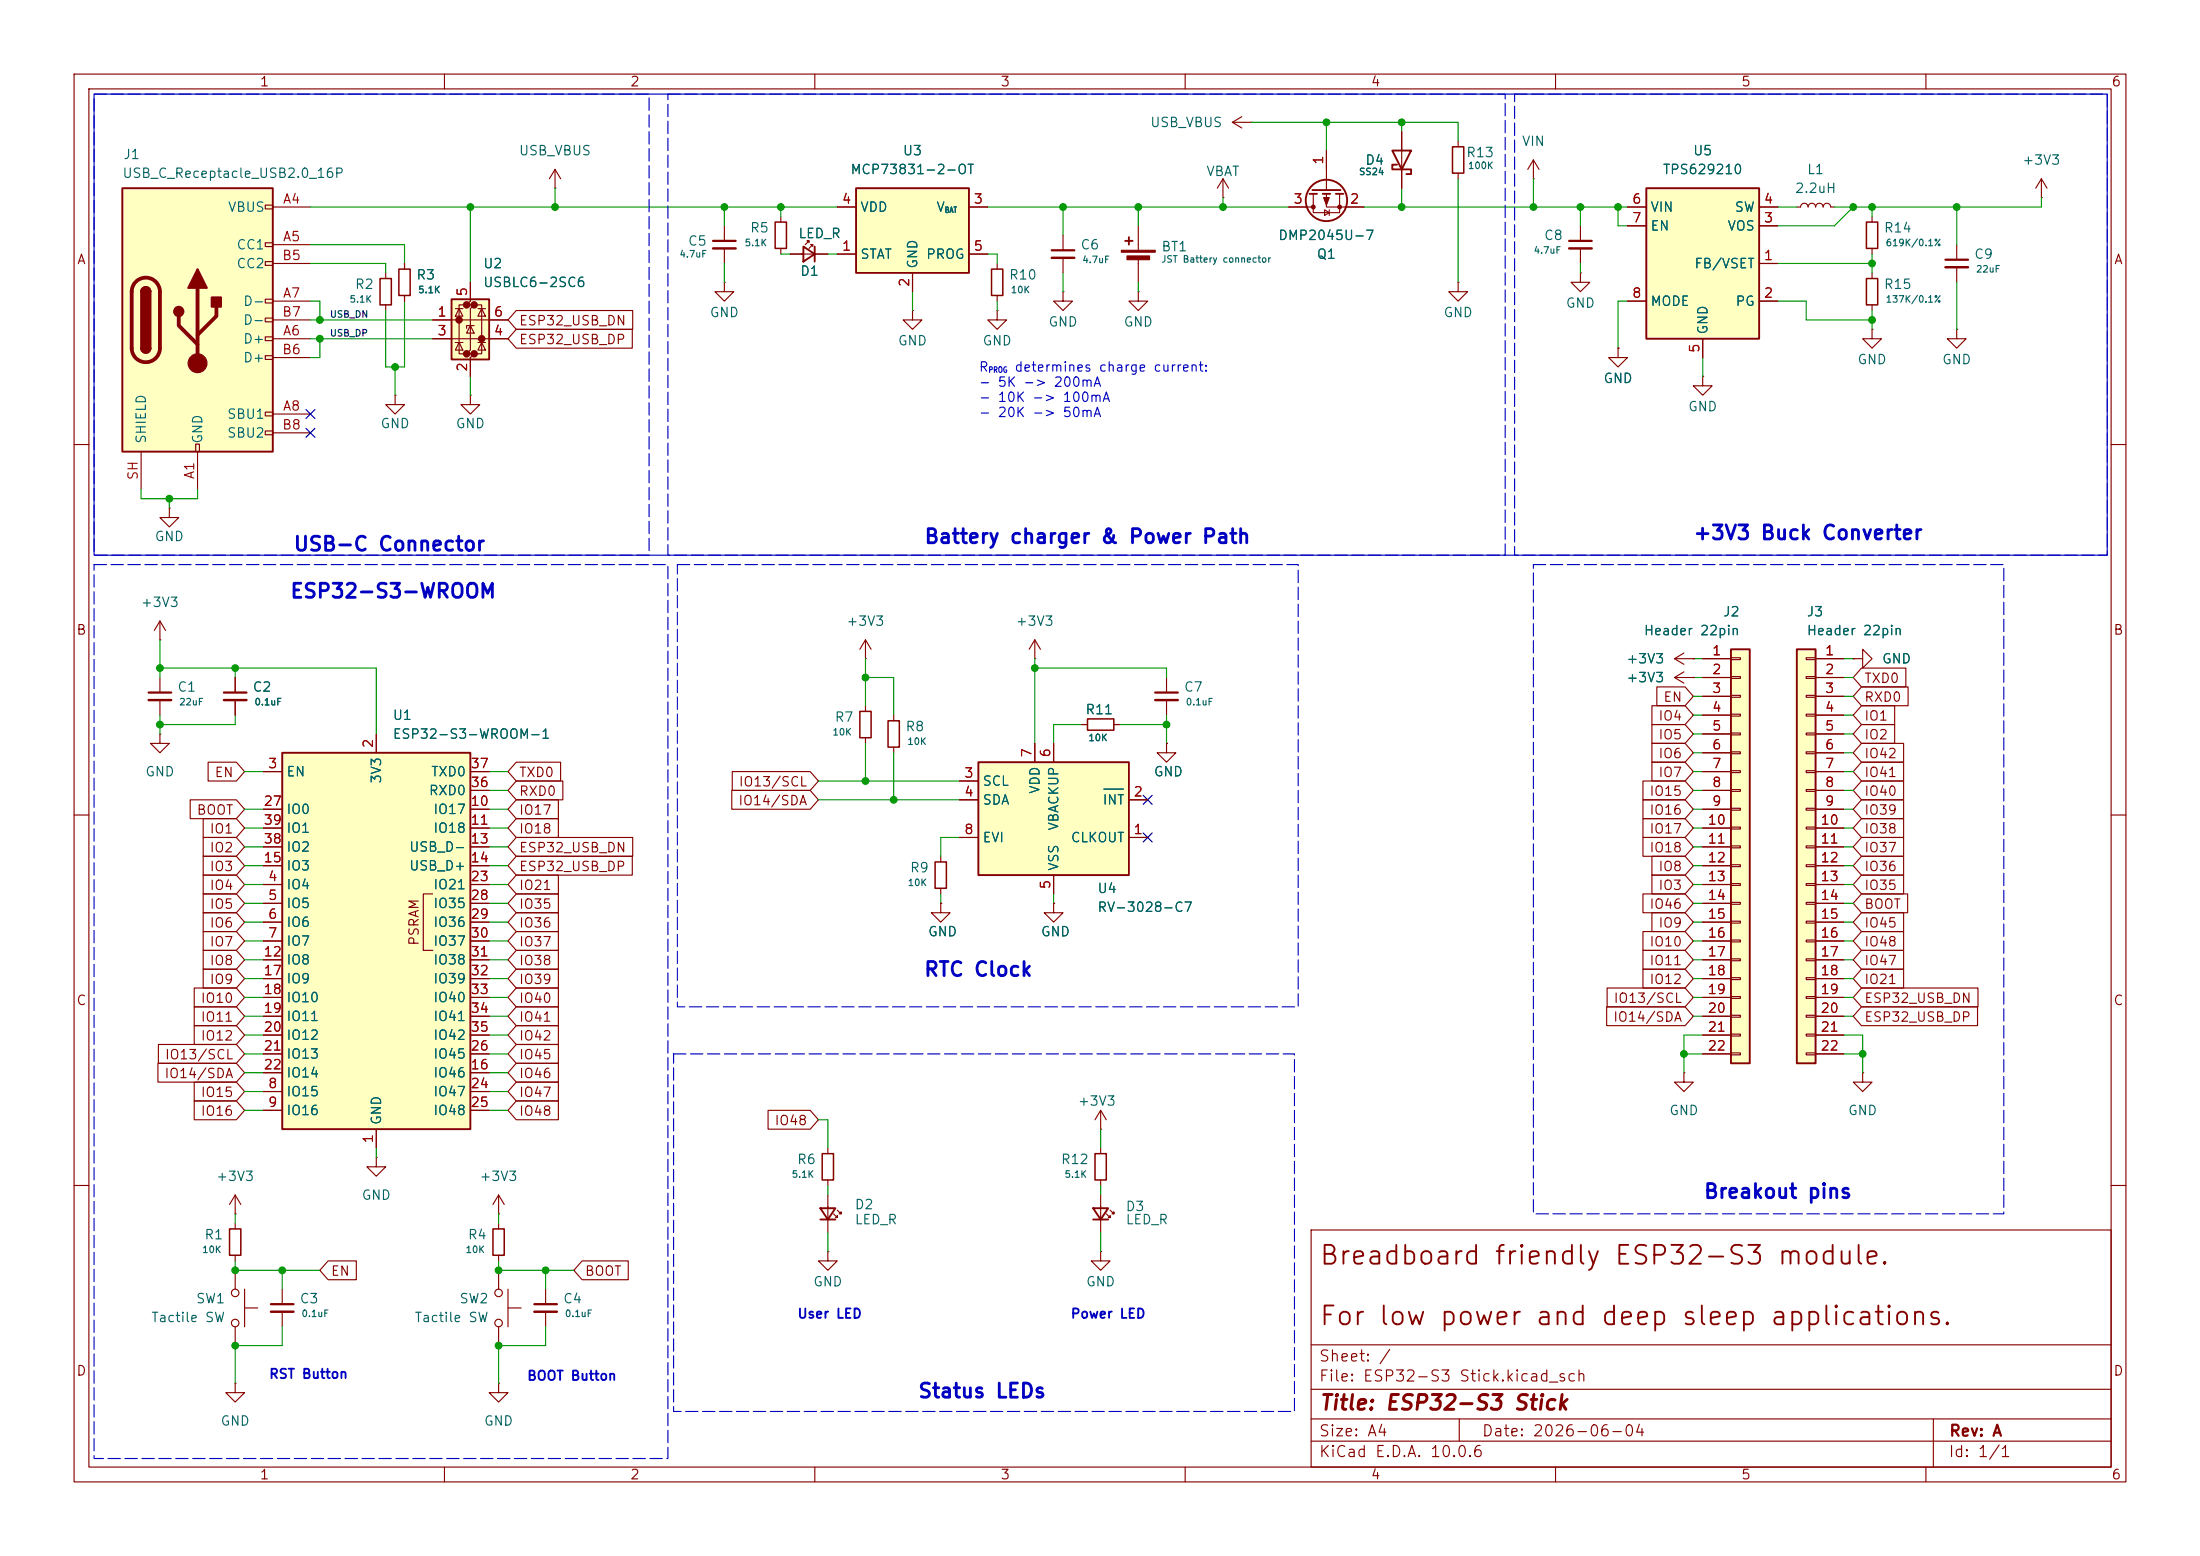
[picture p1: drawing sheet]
<svg xmlns="http://www.w3.org/2000/svg" width="297mm" height="210mm" viewBox="0 0 297 210" stroke-linecap="round" stroke-linejoin="round" font-family="sans-serif">
<g fill="none" stroke="#840000" stroke-width=".15">
<path d="M10 10h277v190h-277zM12 12h273v186h-273zM60 10v2M110 10v2M160 10v2M210 10v2M260 10v2M264.2 44.5v1.2h1.2l-1.2 1.3-1.3-1.3h1.3M264.2 44.5h.1M10 60h2M285 60h2M10 110h2"/>
<path d="M285 110h2M10 160h2M31.7 171.5v2.5M31.7 179.1v2.5M33 176.5h1.8M33 174v5.1M177 166h108v32h-108zM285 160h2M60 198v2M110 198v2M160 198v2M177 194.5h108"/>
<path d="M177 191.5h108M177 187.5h108M177 181.5h108M197 191.5v3M210 198v2M260 198v2M261 191.5v6.5"/>
<circle cx="31.8" cy="174.5" r=".51"/>
<circle cx="31.8" cy="178.6" r=".51"/>
</g>
<path d="M38.1 101.6h25.4v50.8h-25.4z" fill="#ffffc2"/>
<g fill="none" stroke="#840000" stroke-width=".25">
<path d="M176.8 26.2h1M177.2 25.7h3.8M178.6 26.2h1M180.3 26.2h1.1M188 20.3h2.5l-1.3 2.6zM188.6 22.2h-.6v.7h2.5v.6h-.6M38.1 101.6h25.4v50.8h-25.4zM110.7 163.1h2.1l-1 1.5zM110.7 164.6h2.1"/>
<circle cx="179.1" cy="27.1" r="2.79"/>
</g>
<g fill="none" stroke="#840000" stroke-width=".15">
<path d="M189.2 17.8v7.6M196.8 19.1v.7M174 27.9h3.3M177.3 26.2v2.5h3.5v-2.5M178.8 28.3l.7 .4-.7 .4zM179.1 26.2v1.7h5M179.1 20.3v5.4M179.5 28.3v.8M196.8 38.1v1.3h1.3l-1.3 1.2-1.2-1.2h1.2M196.8 38.1h.1M196.8 23.4v.7M252.7 29.2v.8"/>
<path d="M252.7 33.5v.8M252.7 36.8v.8M264.2 33v2.1M264.2 36.1v2M252.7 44.5v1.2h1.3l-1.3 1.3-1.2-1.3h1.2M252.7 44.5h.1M252.7 41.1v.8M21.6 99.1v1.2h1.3l-1.3 1.3-1.3-1.3h1.3M21.6 99.1h.1M50.8 99.1v2.5M116.8 88.9h.1M116.8 86.4v2.5"/>
<path d="M116.8 95.3v.7M116.8 99.6v.7M116.8 86.4l-.7 1.2M116.8 86.4l.8 1.2M120.6 96.5v.8M146 97.8h.8M150.4 97.8h.7M35.6 104.1h2.5M35.6 119.4h2.5M35.6 109.2h2.5M35.6 111.8h2.5M35.6 114.3h2.5"/>
<path d="M35.6 116.8h2.5M63.5 104.1h2.5M63.5 119.4h2.5M63.5 109.2h2.5M63.5 111.8h2.5M63.5 114.3h2.5M63.5 116.8h2.5M63.5 106.7h2.5M120.6 100.8v.8M127 115.6v.7M127 119.9v.8M157.5 100.3v1.3h1.2l-1.2 1.3-1.3-1.3h1.3"/>
<path d="M157.5 100.3h.1M35.6 121.9h2.5M35.6 124.5h2.5M35.6 127h2.5M35.6 129.5h2.5M35.6 132.1h2.5M35.6 134.6h2.5M35.6 137.2h2.5M35.6 139.7h2.5M58.4 120.7h-1.3v7.6h1.3M63.5 121.9h2.5M63.5 124.5h2.5"/>
<path d="M63.5 127h2.5M63.5 129.5h2.5M63.5 132.1h2.5M63.5 134.6h2.5M63.5 137.2h2.5M63.5 139.7h2.5M35.6 147.3h2.5M35.6 149.9h2.5M35.6 144.8h2.5M35.6 142.2h2.5M50.8 152.4v2.5M63.5 147.3h2.5"/>
<path d="M63.5 149.9h2.5M63.5 144.8h2.5M63.5 142.2h2.5M148.6 152.4h.1M148.6 149.9l-.8 1.2M148.6 149.9l.8 1.2M148.6 149.9v2.5M31.7 163.8h.1M31.7 161.3v2.5M31.7 165.1v.8M31.7 169.4v.8M31.7 161.3l-.7 1.3"/>
<path d="M31.7 161.3l.8 1.3M38.1 174v2M38.1 177v2.1M111.8 168.9v1.3h1.2l-1.2 1.3-1.3-1.3h1.3M111.8 168.9h.1M111.8 161.3v5.1M112.5 163.8l.5 .5v-.2v.2h-.2M113 163.3l.5 .5v-.2v.2h-.2"/>
</g>
<path d="M196.1 19.8h1.5v3.6h-1.5zM252 30h1.5v3.5h-1.5zM252 37.6h1.5v3.5h-1.5zM116.1 96h1.5v3.6h-1.5zM119.9 97.3h1.5v3.5h-1.5zM146.8 97h3.6v1.6h-3.6zM126.2 116.3h1.6v3.6h-1.6zM31 165.9h1.5v3.5h-1.5z" fill="none" stroke="#840000" stroke-width=".2"/>
<path d="M262.6 35.1h3.1M36.6 176h3" fill="none" stroke="#840000" stroke-width=".3"/>
<path d="M262.6 36.1h3.1M36.6 177h3" fill="none" stroke="#840000" stroke-width=".33"/>
<g fill="#840000" stroke="#840000" stroke-width=".15">
<path d="M178.7 26.7h.8l-.4 1z"/>
<circle cx="177.3" cy="27.9" r=".25"/>
<circle cx="180.8" cy="27.9" r=".25"/>
</g>
<path d="M132.1 102.9h20.3v15.2h-20.3z" fill="#ffffc2"/>
<path d="M108.5 33.3l1.5 1-1.5 1zM110 33.3v2M132.1 102.9h20.3v15.2h-20.3z" fill="none" stroke="#840000" stroke-width=".25"/>
<g fill="none" stroke="#840000" stroke-width=".15">
<path d="M166.4 16.5l1.2 .8M166.4 16.5h2.5M167.6 15.7l-1.2 .8M168.9 16.5h.1M97.8 38.1v1.3h1.3l-1.3 1.2-1.3-1.2h1.3M97.8 38.1h.1M97.8 30.5v2M97.8 33.5v2.1M105.4 29.2v.8M105.4 33.5v.8M106.7 34.3h5.1M109.2 32.8v-.3h-.2h.2l-.5 .5"/>
<path d="M109.7 33.3v-.3h-.2h.2l-.5 .5M134.6 35.6v.7M134.6 39.9v.7M123.2 41.9v1.3h1.3l-1.3 1.3-1.3-1.3h1.3M123.2 41.9h.1M134.6 41.9v1.3h1.3l-1.3 1.3-1.3-1.3h1.3M134.6 41.9h.1M21.6 86.4h.1M21.6 83.8v2.6M21.6 91.4v2.1M21.6 94.5v2M21.6 83.8l-.8 1.3"/>
<path d="M21.6 83.8l.8 1.3M31.7 91.4v2.1M31.7 94.5v2M139.7 88.9h.1M139.7 86.4v2.5M139.7 86.4l-.8 1.2M139.7 86.4l.8 1.2M157.5 91.4v2.1M157.5 94.5v2M226.1 88.9l1.2 .8M226.1 88.9h2.5M226.1 91.4l1.2 .8"/>
<path d="M226.1 91.4h2.5M227.3 88.1l-1.2 .8M227.3 90.7l-1.2 .7M228.6 88.9h.1M228.6 91.4h.1M250.2 88.9h1.3v-1.3l1.2 1.3-1.2 1.3v-1.3M250.2 88.9h.1M129.5 113h2.6M129.5 108h2.6M129.5 105.4h2.6M139.7 100.3v2.6M142.2 100.3v2.6"/>
<path d="M142.2 118.1v2.6M152.4 113h2.5M152.4 108h2.5M127 121.9v1.3h1.3l-1.3 1.3-1.3-1.3h1.3M127 121.9h.1M142.2 121.9v1.3h1.3l-1.3 1.3-1.2-1.3h1.2M142.2 121.9h.1M50.8 156.2v1.3h1.3l-1.3 1.3-1.3-1.3h1.3M50.8 156.2h.1M227.3 144.8v1.3h1.3l-1.3 1.2-1.2-1.2h1.2M227.3 144.8h.1M67.3 163.8h.1"/>
<path d="M67.3 161.3v2.5M67.3 165.1v.8M67.3 169.4v.8M67.3 171.5v2.5M67.3 179.1v2.5M67.3 161.3l-.8 1.3M67.3 161.3l.8 1.3M68.6 176.5h1.8M68.6 174v5.1M31.7 186.7v1.3h1.3l-1.3 1.2-1.2-1.2h1.2M31.7 186.7h.1M67.3 186.7v1.3h1.3l-1.3 1.2-1.3-1.2h1.3"/>
<path d="M67.3 186.7h.1"/>
<circle cx="67.3" cy="174.5" r=".51"/>
<circle cx="67.3" cy="178.6" r=".51"/>
</g>
<path d="M149 106.5h2.7" fill="none" stroke="#006464" stroke-width=".15"/>
<path d="M96.3 32.5h3M20.1 93.5h3M30.2 93.5h3.1M156 93.5h3" fill="none" stroke="#840000" stroke-width=".3"/>
<path d="M96.3 33.5h3M20.1 94.5h3M30.2 94.5h3.1M156 94.5h3" fill="none" stroke="#840000" stroke-width=".33"/>
<path d="M104.6 30h1.6v3.5h-1.6zM133.9 36.3h1.5v3.6h-1.5zM66.5 165.9h1.6v3.5h-1.6z" fill="none" stroke="#840000" stroke-width=".2"/>
<path d="M115.6 25.4h15.2v11.4h-15.2z" fill="#ffffc2"/>
<path d="M115.6 25.4h15.2v11.4h-15.2z" fill="none" stroke="#840000" stroke-width=".25"/>
<g fill="none" stroke="#840000" stroke-width=".15">
<path d="M113 34.3h2.6M113 27.9h2.6M123.2 36.8v2.6M130.8 34.3h2.5M130.8 27.9h2.5M143.5 39.4v1.2h1.3l-1.3 1.3-1.3-1.3h1.3M143.5 39.4h.1M143.5 31.8v2M143.5 34.8v2M275.6 26.7h.1M275.6 24.1l-.8 1.3M275.6 24.1l.8 1.3"/>
<path d="M275.6 24.1v2.6M111.8 154.9v.8M111.8 159.3v.7"/>
</g>
<path d="M142 33.8h3" fill="none" stroke="#840000" stroke-width=".3"/>
<path d="M142 34.8h3" fill="none" stroke="#840000" stroke-width=".33"/>
<path d="M111 155.7h1.5v3.6h-1.5z" fill="none" stroke="#840000" stroke-width=".2"/>
<path d="M16.5 25.4h20.3v35.6h-20.3z" fill="#ffffc2"/>
<g fill="none" stroke="#840000" stroke-width=".15">
<path d="M35.8 27.7h1v.5h-1zM35.8 32.8h1v.5h-1zM35.8 35.3h1v.5h-1zM36.8 27.9h5.1M36.8 33h5.1M36.8 35.6h5.1M52.1 36.8v.8M54.6 35.6v.7M54.6 39.9v.7M74.9 25.4h.1M74.9 22.9l-.7 1.2M74.9 22.9l.8 1.2"/>
<path d="M74.9 22.9v2.5M26.4 59.9h.5v1.1h-.5zM35.8 40.4h1v.5h-1zM35.8 42.9h1v.5h-1zM35.8 45.5h1v.5h-1zM35.8 48h1v.5h-1zM35.8 55.6h1v.5h-1zM35.8 58.2h1v.5h-1zM36.8 45.7h5.1M36.8 40.6h5.1M36.8 55.9h5.1M36.8 48.3h5.1"/>
<path d="M36.8 43.2h5.1M36.8 58.4h5.1M52.1 41.1v.8M19 61v5M22.9 68.6v1.3h1.2l-1.2 1.2-1.3-1.2h1.3M22.9 68.6h.1M26.7 61v5"/>
</g>
<path d="M16.5 25.4h20.3v35.6h-20.3zM19 39.4a.64 .64 0 0 1 .7-.7 .64 .64 0 0 1 .6 .7M19 47a.64 .64 0 0 0 .7 .6 .64 .64 0 0 0 .6-.6" fill="none" stroke="#840000" stroke-width=".25"/>
<path d="M18.3 38a1.9 1.9 0 0 1 2.1-.4 1.9 1.9 0 0 1 1.2 1.8v7.6a1.91 1.91 0 0 1-1.9 1.9 1.91 1.91 0 0 1-1.9-1.9v-7.6a1.9 1.9 0 0 1 .5-1.4zM26.7 38.9v10.1M24.1 42.7v1.2l2.6 2.6M29.2 41.4v1.3l-2.5 2.5" fill="none" stroke="#840000" stroke-width=".51"/>
<g fill="#840000" stroke="#840000" stroke-width=".25">
<path d="M19 39.4h1.3v7.6h-1.3z"/>
<path d="M19.2 38.9a.64 .64 0 0 1 .7-.1 .64 .64 0 0 1 .4 .6h-1.3z"/>
<path d="M19 47h1.3a.64 .64 0 0 1-.6 .6 .64 .64 0 0 1-.7-.6z"/>
<path d="M26.7 36.3l1.2 2.6h-2.5z"/>
<path d="M28.6 40.1h1.2v1.3h-1.2z"/>
<circle cx="24.1" cy="42" r=".63"/>
</g>
<circle cx="26.7" cy="49" r="1.27" fill="#840000" stroke="#840000" stroke-width=".15"/>
<path d="M51.3 37.6h1.5v3.5h-1.5zM53.8 36.3h1.6v3.6h-1.6z" fill="none" stroke="#840000" stroke-width=".2"/>
<path d="M61 40.4h5v8.1h-5z" fill="#ffffc2"/>
<g fill="#840000" stroke="#840000" stroke-width=".51">
<circle cx="62" cy="43.2" r=".25"/>
<circle cx="63" cy="41.1" r=".25"/>
<circle cx="63" cy="47.8" r=".25"/>
<circle cx="64" cy="41.1" r=".25"/>
<circle cx="64" cy="47.8" r=".25"/>
<circle cx="65" cy="45.7" r=".25"/>
</g>
<g fill="none" stroke="#840000" stroke-width=".15">
<path d="M63.5 38.1v2.5l-.5 .5h1l-.5 .6v5.5l-.5 .6h1l-.5 .5v2.5M207 24.1h.1M207 21.6l-.8 1.3M207 21.6l.8 1.3M207 21.6v2.5M213.4 36.8v1.3h1.2l-1.2 1.3-1.3-1.3h1.3M213.4 36.8h.1M58.4 43.2h10.2M58.4 45.7h10.2M61.5 46.2h1M61.5 41.7h1M62 41.7l.5 1h-1z"/>
<path d="M62 46.2l.5 1h-1zM63 41.1h-1v6.7h1M63.5 43.9l.5 1.1h-1zM64 43.9h-1v.4M64 41.1h1v6.7h-1M64.5 46.2h1M64.5 41.7h1M65 41.7l.5 1h-1zM65 46.2l.5 1h-1zM251.5 144.8v1.3h1.2l-1.2 1.2-1.3-1.2h1.3M251.5 144.8h.1M148.6 161.3v5.1"/>
<path d="M149.4 163.8l.5 .5v-.2v.2h-.3M149.9 163.3l.5 .5v-.2v.2h-.3"/>
</g>
<path d="M61 40.4h5v8.1h-5zM147.6 163.1h2l-1 1.5zM147.6 164.6h2" fill="none" stroke="#840000" stroke-width=".25"/>
<path d="M242.6 87.6h2.5v55.9h-2.5z" fill="#ffffc2"/>
<path d="M242.6 87.6h2.5v55.9h-2.5z" fill="none" stroke="#840000" stroke-width=".25"/>
<g fill="none" stroke="#840000" stroke-width=".15">
<path d="M243.8 88.8h1.3v.2h-1.3zM243.8 91.3h1.3v.3h-1.3zM243.8 93.9h1.3v.2h-1.3zM243.8 96.4h1.3v.2h-1.3zM243.8 98.9h1.3v.3h-1.3zM245.1 88.9h3.8M245.1 91.4h3.8M245.1 94h3.8M245.1 96.5h3.8M245.1 99.1h3.8M243.8 101.5h1.3v.2h-1.3zM243.8 104h1.3v.3h-1.3z"/>
<path d="M243.8 106.6h1.3v.2h-1.3zM243.8 109.1h1.3v.2h-1.3zM243.8 111.6h1.3v.3h-1.3zM243.8 114.2h1.3v.2h-1.3zM243.8 116.7h1.3v.3h-1.3zM243.8 119.3h1.3v.2h-1.3zM245.1 101.6h3.8M245.1 104.1h3.8M245.1 106.7h3.8M245.1 109.2h3.8M245.1 111.8h3.8M245.1 114.3h3.8"/>
<path d="M245.1 116.8h3.8M245.1 119.4h3.8M243.8 121.8h1.3v.2h-1.3zM243.8 124.3h1.3v.3h-1.3zM243.8 126.9h1.3v.2h-1.3zM243.8 129.4h1.3v.3h-1.3zM243.8 132h1.3v.2h-1.3zM243.8 134.5h1.3v.2h-1.3zM243.8 137h1.3v.3h-1.3zM243.8 139.6h1.3v.2h-1.3zM245.1 121.9h3.8M245.1 124.5h3.8"/>
<path d="M245.1 127h3.8M245.1 129.5h3.8M245.1 132.1h3.8M245.1 134.6h3.8M245.1 137.2h3.8M245.1 139.7h3.8M243.8 142.1h1.3v.3h-1.3zM245.1 142.2h3.8"/>
</g>
<path d="M222.2 25.4h15.3v20.3h-15.3z" fill="#ffffc2"/>
<path d="M151.9 32.5h1M152.4 32v1M222.2 25.4h15.3v20.3h-15.3z" fill="none" stroke="#840000" stroke-width=".25"/>
<g fill="none" stroke="#840000" stroke-width=".15">
<path d="M153.7 30.5v3.3M153.7 34.8v3.3M165.1 26.7h.1M165.1 24.1l-.8 1.3M165.1 24.1l.8 1.3M165.1 24.1v2.6M219.7 30.5h2.5M219.7 27.9h2.5M237.5 35.6h2.5M237.5 30.5h2.5M237.5 27.9h2.5M219.7 40.6h2.5"/>
<path d="M229.9 45.7v2.6M237.5 40.6h2.5"/>
</g>
<g fill="#840000" stroke="#840000" stroke-width=".15">
<path d="M151.4 33.8h4.6v.2h-4.6z"/>
<path d="M152.1 34.5h3.1v.6h-3.1z"/>
</g>
<path d="M233.7 87.6h2.5v55.9h-2.5z" fill="#ffffc2"/>
<path d="M233.7 87.6h2.5v55.9h-2.5z" fill="none" stroke="#840000" stroke-width=".25"/>
<g fill="none" stroke="#840000" stroke-width=".15">
<path d="M189.2 17.8v2.5M54.6 35.6v.7M54.6 39.9v.7M63.5 38.1v2.5M106.7 34.3h1.8M110 34.3h1.8M113 27.9h2.6M113 34.3h2.6M123.2 36.8v2.6M130.8 27.9h2.5M130.8 34.3h2.5M153.7 39.4v1.2h1.2l-1.2 1.3-1.3-1.3h1.3"/>
<path d="M153.7 39.4h.1M174 27.9h2.5M179.1 20.3v2.6M181.6 27.9h2.5M189.2 22.9v2.5M213.4 30.5v2M213.4 33.5v2.1M219.7 27.9h2.5M219.7 30.5h2.5M237.5 27.9h2.5M237.5 35.6h2.5M237.5 30.5h2.5"/>
<path d="M242.6 27.9h.5a.51 .51 0 0 1 .5-.5 .51 .51 0 0 1 .5 .5 .51 .51 0 0 1 .5-.5 .51 .51 0 0 1 .5 .5 .51 .51 0 0 1 .5-.5 .51 .51 0 0 1 .5 .5 .51 .51 0 0 1 .5-.5 .51 .51 0 0 1 .5 .5h.5M53.3 53.3v1.3h1.3l-1.3 1.3-1.2-1.3h1.2M53.3 53.3h.1M58.4 43.2h2.6M58.4 45.7h2.6M63.5 53.3v1.3h1.3l-1.3 1.3-1.3-1.3h1.3M63.5 53.3h.1M63.5 48.3v2.5M66 43.2h2.6M66 45.7h2.6M69.7 41.9h15.7v2.6h-15.7l-1.1-1.3zM69.7 44.4h15.7v2.6h-15.7l-1.1-1.3z"/>
<path d="M218.4 47v1.3h1.3l-1.3 1.2-1.2-1.2h1.2M218.4 47h.1M219.7 40.6h2.5M229.9 50.8v1.3h1.2l-1.2 1.2-1.3-1.2h1.3M229.9 50.8h.1M229.9 45.7v2.6M237.5 40.6h2.5M31.7 91.4v2.1M31.7 94.5v2M50.8 99.1v2.5M146 97.8h.8M150.4 97.8h.7"/>
<path d="M223 97.8h4.5l1.1 1.3-1.1 1.2h-4.5zM223 95.2h4.5l1.1 1.3-1.1 1.3h-4.5zM223.7 92.7h3.8l1.1 1.3-1.1 1.3h-3.8zM228.6 91.4h.1M228.6 88.9h.1M229.9 88.9h3.8M229.9 91.4h3.8M229.9 94h3.8M229.9 96.5h3.8M229.9 99.1h3.8M233.7 88.8h1.2v.2h-1.2zM233.7 91.3h1.2v.3h-1.2z"/>
<path d="M233.7 93.9h1.2v.2h-1.2zM233.7 96.4h1.2v.2h-1.2zM233.7 98.9h1.2v.3h-1.2zM245.1 88.9h3.8M245.1 91.4h3.8M245.1 94h3.8M245.1 96.5h3.8M245.1 99.1h3.8M250.2 88.9h.1M251.3 97.8h4.5v2.5h-4.5l-1.1-1.2zM251.3 95.2h4.5v2.6h-4.5l-1.1-1.3zM251.3 92.7h6.3v2.6h-6.3l-1.1-1.3z"/>
<path d="M251.3 90.2h6v2.5h-6l-1.1-1.3zM25.7 107.9h6.2l1.1 1.3-1.1 1.3h-6.2zM27.4 113h4.5l1.1 1.3-1.1 1.3h-4.5zM27.4 115.6h4.5l1.1 1.2-1.1 1.3h-4.5zM27.4 118.1h4.5l1.1 1.3-1.1 1.3h-4.5zM27.4 110.5h4.5l1.1 1.3-1.1 1.2h-4.5zM28.1 102.9h3.8l1.1 1.2-1.1 1.3h-3.8zM35.6 104.1h2.5M35.6 109.2h2.5M35.6 111.8h2.5M35.6 114.3h2.5M35.6 116.8h2.5"/>
<path d="M35.6 119.4h2.5M63.5 104.1h2.5M63.5 106.7h2.5M63.5 109.2h2.5M63.5 111.8h2.5M63.5 114.3h2.5M63.5 116.8h2.5M63.5 119.4h2.5M69.7 105.4h6.3v2.6h-6.3l-1.1-1.3zM69.7 115.6h15.7v2.5h-15.7l-1.1-1.3zM69.7 113h15.7v2.6h-15.7l-1.1-1.3zM69.7 102.9h6v2.5h-6l-1.1-1.3z"/>
<path d="M69.7 110.5h5.7v2.5h-5.7l-1.1-1.2zM69.7 118.1h5.7v2.6h-5.7l-1.1-1.3zM69.7 107.9h5.7v2.6h-5.7l-1.1-1.3zM98.8 106.7h10.6l1.1 1.3-1.1 1.2h-10.6zM98.9 104.1h10.5l1.1 1.3-1.1 1.3h-10.5zM129.5 113h2.6M129.5 108h2.6M129.5 105.4h2.6M139.7 100.3v2.6M142.2 100.3v2.6M142.2 118.1v2.6M152.4 113h2.5"/>
<path d="M152.4 108h2.5M157.5 100.3h.1M221.8 105.4h5.7l1.1 1.3-1.1 1.3h-5.7zM221.8 113h5.7l1.1 1.3-1.1 1.3h-5.7zM221.8 110.5h5.7l1.1 1.3-1.1 1.2h-5.7zM221.8 107.9h5.7l1.1 1.3-1.1 1.3h-5.7zM223 100.3h4.5l1.1 1.3-1.1 1.3h-4.5zM223 102.9h4.5l1.1 1.2-1.1 1.3h-4.5zM223 118.1h4.5l1.1 1.3-1.1 1.3h-4.5zM223 115.6h4.5l1.1 1.2-1.1 1.3h-4.5zM229.9 101.6h3.8M229.9 104.1h3.8"/>
<path d="M229.9 106.7h3.8M229.9 109.2h3.8M229.9 111.8h3.8M229.9 114.3h3.8M229.9 116.8h3.8M229.9 119.4h3.8M233.7 101.5h1.2v.2h-1.2zM233.7 104h1.2v.3h-1.2zM233.7 106.6h1.2v.2h-1.2zM233.7 109.1h1.2v.2h-1.2zM233.7 111.6h1.2v.3h-1.2zM233.7 114.2h1.2v.2h-1.2z"/>
<path d="M233.7 116.7h1.2v.3h-1.2zM233.7 119.3h1.2v.2h-1.2zM245.1 101.6h3.8M245.1 104.1h3.8M245.1 106.7h3.8M245.1 109.2h3.8M245.1 111.8h3.8M245.1 114.3h3.8M245.1 116.8h3.8M245.1 119.4h3.8M251.3 102.9h5.7v2.5h-5.7l-1.1-1.3zM251.3 105.4h5.7v2.6h-5.7l-1.1-1.3z"/>
<path d="M251.3 107.9h5.7v2.6h-5.7l-1.1-1.3zM251.3 115.6h5.7v2.5h-5.7l-1.1-1.3zM251.3 113h5.7v2.6h-5.7l-1.1-1.3zM251.3 110.5h5.7v2.5h-5.7l-1.1-1.2zM251.3 118.1h5.7v2.6h-5.7l-1.1-1.3zM251.3 100.3h5.7v2.6h-5.7l-1.1-1.3zM26.2 135.9h5.7l1.1 1.3-1.1 1.2h-5.7zM26.2 133.3h5.7l1.1 1.3-1.1 1.3h-5.7zM26.2 138.4h5.7l1.1 1.3-1.1 1.3h-5.7zM27.4 130.8h4.5l1.1 1.3-1.1 1.3h-4.5zM27.4 128.3h4.5l1.1 1.2-1.1 1.3h-4.5zM27.4 125.7h4.5l1.1 1.3-1.1 1.3h-4.5z"/>
<path d="M27.4 120.6h4.5l1.1 1.3-1.1 1.3h-4.5zM27.4 123.2h4.5l1.1 1.3-1.1 1.2h-4.5zM35.6 121.9h2.5M35.6 124.5h2.5M35.6 127h2.5M35.6 129.5h2.5M35.6 132.1h2.5M35.6 134.6h2.5M35.6 137.2h2.5M35.6 139.7h2.5M63.5 121.9h2.5M63.5 124.5h2.5"/>
<path d="M63.5 127h2.5M63.5 129.5h2.5M63.5 132.1h2.5M63.5 134.6h2.5M63.5 137.2h2.5M63.5 139.7h2.5M69.7 128.3h5.7v2.5h-5.7l-1.1-1.3zM69.7 138.4h5.7v2.6h-5.7l-1.1-1.3zM69.7 135.9h5.7v2.5h-5.7l-1.1-1.2zM69.7 133.3h5.7v2.6h-5.7l-1.1-1.3zM69.7 123.2h5.7v2.5h-5.7l-1.1-1.2zM69.7 120.6h5.7v2.6h-5.7l-1.1-1.3z"/>
<path d="M69.7 130.8h5.7v2.6h-5.7l-1.1-1.3zM69.7 125.7h5.7v2.6h-5.7l-1.1-1.3zM127 121.9h.1M142.2 121.9h.1M216.9 135.9h10.6l1.1 1.3-1.1 1.2h-10.6zM217 133.3h10.5l1.1 1.3-1.1 1.3h-10.5zM221.8 120.6h5.7l1.1 1.3-1.1 1.3h-5.7zM221.8 130.8h5.7l1.1 1.3-1.1 1.3h-5.7zM221.8 128.3h5.7l1.1 1.2-1.1 1.3h-5.7zM221.8 125.7h5.7l1.1 1.3-1.1 1.3h-5.7zM223 123.2h4.5l1.1 1.3-1.1 1.2h-4.5zM229.9 121.9h3.8"/>
<path d="M229.9 124.5h3.8M229.9 127h3.8M229.9 129.5h3.8M229.9 132.1h3.8M229.9 134.6h3.8M229.9 137.2h3.8M229.9 139.7h3.8M233.7 121.8h1.2v.2h-1.2zM233.7 124.3h1.2v.3h-1.2zM233.7 126.9h1.2v.2h-1.2zM233.7 129.4h1.2v.3h-1.2zM233.7 132h1.2v.2h-1.2z"/>
<path d="M233.7 134.5h1.2v.2h-1.2zM233.7 137h1.2v.3h-1.2zM233.7 139.6h1.2v.2h-1.2zM245.1 121.9h3.8M245.1 124.5h3.8M245.1 127h3.8M245.1 129.5h3.8M245.1 132.1h3.8M245.1 134.6h3.8M245.1 137.2h3.8M245.1 139.7h3.8M251.3 123.2h5.7v2.5h-5.7l-1.1-1.2z"/>
<path d="M251.3 128.3h5.7v2.5h-5.7l-1.1-1.3zM251.3 120.6h6.2v2.6h-6.2l-1.1-1.3zM251.3 125.7h5.7v2.6h-5.7l-1.1-1.3zM251.3 133.3h15.7v2.6h-15.7l-1.1-1.3zM251.3 135.9h15.7v2.5h-15.7l-1.1-1.2zM251.3 130.8h5.7v2.6h-5.7l-1.1-1.3zM21.3 143.5h10.6l1.1 1.3-1.1 1.3h-10.6zM21.4 141h10.5l1.1 1.2-1.1 1.3h-10.5zM26.2 148.6h5.7l1.1 1.3-1.1 1.2h-5.7zM26.2 146h5.7l1.1 1.3-1.1 1.3h-5.7zM35.6 142.2h2.5M35.6 147.3h2.5"/>
<path d="M35.6 149.9h2.5M35.6 144.8h2.5M50.8 152.4v2.5M63.5 142.2h2.5M63.5 147.3h2.5M63.5 149.9h2.5M63.5 144.8h2.5M69.7 143.5h5.7v2.6h-5.7l-1.1-1.3zM69.7 141h5.7v2.5h-5.7l-1.1-1.3zM69.7 146h5.7v2.6h-5.7l-1.1-1.3zM69.7 148.6h5.7v2.5h-5.7l-1.1-1.2zM103.7 149.9h5.7l1.1 1.2-1.1 1.3h-5.7z"/>
<path d="M148.6 154.9v.8M148.6 159.3v.7M229.9 142.2h3.8M233.7 142.1h1.2v.3h-1.2zM245.1 142.2h3.8M44.3 170.2h3.8v2.5h-3.8l-1.1-1.2zM73.7 174v2M73.7 177v2.1M78.6 170.2h6.2v2.5h-6.2l-1.1-1.2zM148.6 168.9v1.3h1.3l-1.3 1.3-1.3-1.3h1.3M148.6 168.9h.1"/>
</g>
<path d="M147.8 155.7h1.6v3.6h-1.6z" fill="none" stroke="#840000" stroke-width=".2"/>
<path d="M211.8 32.5h3.1M72.1 176h3.1" fill="none" stroke="#840000" stroke-width=".3"/>
<path d="M211.8 33.5h3.1M72.1 177h3.1" fill="none" stroke="#840000" stroke-width=".33"/>
<g fill="none" stroke="#009600" stroke-width=".15">
<path d="M168.9 16.5h27.9v2.6M179.1 16.5v3.8M189.2 16.5v1.3M41.9 27.9h71.1M41.9 35.6h10.2v1.2M41.9 33h12.7v2.6M63.5 27.9v10.2M74.9 25.4v2.5M97.8 27.9v2.6M97.8 35.6v2.5M105.4 34.3h1.3M105.4 27.9v1.3"/>
<path d="M111.8 34.3h1.2M123.2 39.4v2.5M133.3 34.3h1.3v1.3M133.3 27.9h40.7M143.5 27.9v3.9M143.5 36.8v2.6M153.7 27.9v2.6M153.7 38.1v1.3M165.1 26.7v1.2M184.1 27.9h35.6M189.2 25.4v2.5M196.8 24.1v14"/>
<path d="M207 24.1v3.8M213.4 27.9v2.6M213.4 35.6v1.2M218.4 27.9v2.6h1.3M240 27.9h2.6M240 35.6h12.7M250.2 27.9l-2.6 2.6h-7.6M252.7 27.9v1.3M252.7 34.3v2.5M264.2 27.9v5.1M264.2 38.1v6.4M275.6 26.7v1.2h-28"/>
<path d="M41.9 43.2h16.5M41.9 40.6h1.3v2.6M41.9 45.7h16.5M43.2 45.7v2.6h-1.3M53.3 49.5v3.8M54.6 40.6v8.9h-2.5v-7.6M63.5 50.8v2.5M134.6 40.6v1.3M219.7 40.6h-1.3v6.4M229.9 48.3v2.5M240 40.6h3.8v2.6h8.9M252.7 41.9v2.6"/>
<path d="M19 66v1.3h7.7v-1.3M22.9 67.3v1.3M21.6 90.2h29.2v8.9M21.6 86.4v5M21.6 96.5v2.6M31.7 90.2v1.2M31.7 96.5v1.3h-10.1M116.8 91.4h3.8v5.1M116.8 88.9v6.4M139.7 88.9v11.4M139.7 90.2h17.8v1.2M146 97.8h-3.8v2.5"/>
<path d="M151.1 97.8h6.4M157.5 96.5v3.8M228.6 94h1.3M228.6 99.1h1.3M228.6 96.5h1.3M228.6 91.4h1.3M228.6 88.9h1.3M248.9 94h1.3M248.9 99.1h1.3M248.9 96.5h1.3M248.9 91.4h1.3M248.9 88.9h1.3"/>
<path d="M33 116.8h2.6M33 114.3h2.6M33 111.8h2.6M33 104.1h2.6M33 109.2h2.6M33 119.4h2.6M66 116.8h2.6M66 114.3h2.6M66 111.8h2.6M66 104.1h2.6M66 106.7h2.6M66 109.2h2.6"/>
<path d="M66 119.4h2.6M110.5 108h19M110.5 105.4h19M116.8 100.3v5.1M120.6 101.6v6.4M129.5 113h-2.5v2.6M228.6 101.6h1.3M228.6 116.8h1.3M228.6 114.3h1.3M228.6 111.8h1.3M228.6 104.1h1.3M228.6 106.7h1.3"/>
<path d="M228.6 109.2h1.3M228.6 119.4h1.3M248.9 101.6h1.3M248.9 116.8h1.3M248.9 114.3h1.3M248.9 111.8h1.3M248.9 104.1h1.3M248.9 106.7h1.3M248.9 109.2h1.3M248.9 119.4h1.3M33 124.5h2.6M33 132.1h2.6"/>
<path d="M33 129.5h2.6M33 127h2.6M33 137.2h2.6M33 134.6h2.6M33 121.9h2.6M33 139.7h2.6M66 124.5h2.6M66 132.1h2.6M66 129.5h2.6M66 127h2.6M66 137.2h2.6M66 134.6h2.6"/>
<path d="M66 121.9h2.6M66 139.7h2.6M127 120.7v1.2M142.2 120.7v1.2M228.6 124.5h1.3M228.6 132.1h1.3M228.6 129.5h1.3M228.6 127h1.3M228.6 137.2h1.3M228.6 134.6h1.3M228.6 121.9h1.3M229.9 139.7h-2.6v5.1"/>
<path d="M248.9 124.5h1.3M248.9 132.1h1.3M248.9 129.5h1.3M248.9 127h1.3M248.9 137.2h1.3M248.9 134.6h1.3M248.9 121.9h1.3M248.9 139.7h2.6v5.1M33 142.2h2.6M33 147.3h2.6M33 144.8h2.6M33 149.9h2.6"/>
<path d="M50.8 154.9v1.3M66 142.2h2.6M66 147.3h2.6M66 144.8h2.6M66 149.9h2.6M110.5 151.1h1.3v3.8M148.6 152.4v2.5M227.3 142.2h2.6M248.9 142.2h2.6M31.7 163.8v1.3M31.7 170.2v1.3h11.5M38.1 179.1v2.5h-6.4v5.1"/>
<path d="M38.1 171.5v2.5M67.3 163.8v1.3M67.3 170.2v1.3h10.2M73.7 179.1v2.5h-6.4v5.1M73.7 171.5v2.5M111.8 160v1.3M111.8 166.4v2.5M148.6 160v1.3M148.6 166.4v2.5"/>
</g>
<path d="M41.3 55.3l1.2 1.2M41.3 57.8l1.2 1.2M42.5 55.3l-1.2 1.2M42.5 57.8l-1.2 1.2M154.3 112.4l1.2 1.2M154.3 107.3l1.2 1.3M155.5 112.4l-1.2 1.2M155.5 107.3l-1.2 1.3" fill="none" stroke="#000084" stroke-width=".15"/>
<path d="M12.7 12.7h74.9v62.2h-74.9zM90.2 12.7h113v62.2h-113zM204.5 12.7h80v62.2h-80zM12.7 76.2h77.5v120.7h-77.5zM91.4 76.2h83.9v59.7h-83.9zM207 76.2h63.5v87.6h-63.5zM90.9 142.2h83.9v48.3h-83.9z" fill="none" stroke="#0000c2" stroke-width=".15" stroke-dasharray="1.7 .6"/>
<path d="M12.7 12.7h271.8v62.2h-271.8z" fill="none" stroke="#0000c2" stroke-width=".15"/>
<path d="M149 106.5h2.7" fill="none" stroke="#006464" stroke-width=".15"/>
<g fill="#009600" stroke="#009600" stroke-width=".14">
<circle cx="21.6" cy="97.8" r=".46"/>
<circle cx="139.7" cy="90.2" r=".46"/>
<circle cx="157.5" cy="97.8" r=".46"/>
<circle cx="38.1" cy="171.5" r=".46"/>
<circle cx="31.7" cy="171.5" r=".46"/>
<circle cx="31.7" cy="181.6" r=".46"/>
<circle cx="67.3" cy="181.6" r=".46"/>
<circle cx="73.7" cy="171.5" r=".46"/>
<circle cx="67.3" cy="171.5" r=".46"/>
<circle cx="116.8" cy="105.4" r=".46"/>
<circle cx="120.6" cy="108" r=".46"/>
<circle cx="116.8" cy="91.4" r=".46"/>
<circle cx="207" cy="27.9" r=".46"/>
<circle cx="213.4" cy="27.9" r=".46"/>
<circle cx="218.4" cy="27.9" r=".46"/>
<circle cx="189.2" cy="16.5" r=".46"/>
<circle cx="189.2" cy="27.9" r=".46"/>
<circle cx="153.7" cy="27.9" r=".46"/>
<circle cx="165.1" cy="27.9" r=".46"/>
<circle cx="21.6" cy="90.2" r=".46"/>
<circle cx="22.9" cy="67.3" r=".46"/>
<circle cx="43.2" cy="45.7" r=".46"/>
<circle cx="31.7" cy="90.2" r=".46"/>
<circle cx="43.2" cy="43.2" r=".46"/>
<circle cx="63.5" cy="27.9" r=".46"/>
<circle cx="74.9" cy="27.9" r=".46"/>
<circle cx="53.3" cy="49.5" r=".46"/>
<circle cx="97.8" cy="27.9" r=".46"/>
<circle cx="105.4" cy="27.9" r=".46"/>
<circle cx="143.5" cy="27.9" r=".46"/>
<circle cx="179.1" cy="16.5" r=".46"/>
<circle cx="252.7" cy="43.2" r=".46"/>
<circle cx="264.2" cy="27.9" r=".46"/>
<circle cx="252.7" cy="35.6" r=".46"/>
<circle cx="252.7" cy="27.9" r=".46"/>
<circle cx="250.2" cy="27.9" r=".46"/>
<circle cx="251.5" cy="142.2" r=".46"/>
<circle cx="227.3" cy="142.2" r=".46"/>
</g>
<g font-size="2.5" fill="#840000">
<text x="178" y="171.3">Breadboard friendly ESP32-S3 module.</text>
<text x="178" y="179.5">For low power and deep sleep applications.</text>
</g>
<text font-size="2" fill="#840000" x="178" y="190.8">Title: ESP32-S3 Stick</text>
<g font-size="1.9" fill="#0000c2">
<text x="39.5" y="74.8">USB-C Connector</text>
<text x="124.7" y="73.8">Battery charger &amp; Power Path</text>
<text x="228.5" y="73.3">+3V3 Buck Converter</text>
<text x="39.1" y="81.2">ESP32-S3-WROOM</text>
<text x="124.6" y="132.3">RTC Clock</text>
<text x="229.9" y="162.2">Breakout pins</text>
<text x="123.8" y="189.1">Status LEDs</text>
</g>
<g font-size="1.5" fill="#840000">
<text x="178" y="184.1">Sheet: /</text>
<text x="178" y="186.8">File: ESP32-S3 Stick.kicad_sch</text>
<text x="178" y="197">KiCad E.D.A. 10.0.6</text>
<text x="178" y="194.2">Size: A4</text>
<text x="200" y="194.2">Date: 2026-06-04</text>
<text x="263" y="197">Id: 1/1</text>
<text x="263" y="194.2">Rev: A</text>
</g>
<g font-size="1.3" fill="#840000">
<text x="35" y="12">1</text>
<text x="85" y="12">2</text>
<text x="135" y="12">3</text>
<text x="185" y="12">4</text>
<text x="235" y="12">5</text>
<text x="285" y="12">6</text>
<text x="10.3" y="36">A</text>
<text x="285.3" y="36">A</text>
<text x="70" y="44.2">ESP32_USB_DN</text>
<text x="70" y="46.8">ESP32_USB_DP</text>
<text x="10.2" y="86">B</text>
<text x="285.2" y="86">B</text>
<text x="224.5" y="95">EN</text>
<text x="251.6" y="95">RXD0</text>
<text x="251.6" y="92.5">TXD0</text>
<text x="223.8" y="100.1">IO5</text>
<text x="223.8" y="97.6">IO4</text>
<text x="251.6" y="100.1">IO2</text>
<text x="251.6" y="97.6">IO1</text>
<text x="28.9" y="105.2">EN</text>
<text x="70" y="107.7">RXD0</text>
<text x="70" y="105.2">TXD0</text>
<text x="99.6" y="106.5">IO13/SCL</text>
<text x="222.6" y="107.7">IO15</text>
<text x="223.8" y="102.7">IO6</text>
<text x="223.8" y="105.2">IO7</text>
<text x="251.6" y="105.2">IO41</text>
<text x="251.6" y="107.7">IO40</text>
<text x="251.6" y="102.7">IO42</text>
<text x="26.5" y="110.3">BOOT</text>
<text x="28.2" y="112.8">IO1</text>
<text x="70" y="112.8">IO18</text>
<text x="70" y="110.3">IO17</text>
<text x="99.6" y="109">IO14/SDA</text>
<text x="222.6" y="112.8">IO17</text>
<text x="222.6" y="110.3">IO16</text>
<text x="251.6" y="110.3">IO39</text>
<text x="251.6" y="112.8">IO38</text>
<text x="28.2" y="115.4">IO2</text>
<text x="28.2" y="117.9">IO3</text>
<text x="70" y="117.9">ESP32_USB_DP</text>
<text x="70" y="115.4">ESP32_USB_DN</text>
<text x="222.6" y="115.4">IO18</text>
<text x="223.8" y="117.9">IO8</text>
<text x="251.6" y="117.9">IO36</text>
<text x="251.6" y="115.4">IO37</text>
<text x="28.2" y="123">IO5</text>
<text x="28.2" y="125.5">IO6</text>
<text x="28.2" y="120.4">IO4</text>
<text x="70" y="125.5">IO36</text>
<text x="70" y="123">IO35</text>
<text x="70" y="120.4">IO21</text>
<text x="222.6" y="123">IO46</text>
<text x="223.8" y="120.4">IO3</text>
<text x="223.8" y="125.5">IO9</text>
<text x="251.6" y="125.5">IO45</text>
<text x="251.6" y="120.4">IO35</text>
<text x="251.6" y="123">BOOT</text>
<text x="28.2" y="130.6">IO8</text>
<text x="28.2" y="128.1">IO7</text>
<text x="56.8" y="127.7" transform="rotate(-90 56.8 127.7)">PSRAM</text>
<text x="70" y="130.6">IO38</text>
<text x="70" y="128.1">IO37</text>
<text x="222.6" y="130.6">IO11</text>
<text x="222.6" y="128.1">IO10</text>
<text x="251.6" y="130.6">IO47</text>
<text x="251.6" y="128.1">IO48</text>
<text x="10.2" y="136">C</text>
<text x="27" y="135.7">IO10</text>
<text x="28.2" y="133.1">IO9</text>
<text x="70" y="135.7">IO40</text>
<text x="70" y="133.1">IO39</text>
<text x="217.8" y="135.7">IO13/SCL</text>
<text x="222.6" y="133.1">IO12</text>
<text x="251.6" y="135.7">ESP32_USB_DN</text>
<text x="251.6" y="133.1">IO21</text>
<text x="285.2" y="136">C</text>
<text x="22.2" y="143.3">IO13/SCL</text>
<text x="27" y="138.2">IO11</text>
<text x="27" y="140.8">IO12</text>
<text x="70" y="140.8">IO42</text>
<text x="70" y="138.2">IO41</text>
<text x="70" y="143.3">IO45</text>
<text x="217.7" y="138.2">IO14/SDA</text>
<text x="251.6" y="138.2">ESP32_USB_DP</text>
<text x="22.1" y="145.8">IO14/SDA</text>
<text x="27" y="148.4">IO15</text>
<text x="70" y="145.8">IO46</text>
<text x="70" y="148.4">IO47</text>
<text x="27" y="150.9">IO16</text>
<text x="70" y="150.9">IO48</text>
<text x="104.5" y="152.2">IO48</text>
<text x="44.6" y="172.5">EN</text>
<text x="78.9" y="172.5">BOOT</text>
<text x="10.2" y="186">D</text>
<text x="285.2" y="186">D</text>
<text x="35" y="200">1</text>
<text x="85" y="200">2</text>
<text x="135" y="200">3</text>
<text x="185" y="200">4</text>
<text x="235" y="200">5</text>
<text x="285" y="200">6</text>
</g>
<g font-size="1.3" fill="#006464">
<text x="155.2" y="17.5">USB_VBUS</text>
<text x="16.6" y="21.8">J1</text>
<text x="70" y="21.3">USB_VBUS</text>
<text x="114.7" y="23.8">MCP73831-2-OT</text>
<text x="121.8" y="21.3">U3</text>
<text x="184.2" y="22.6">D4</text>
<text x="197.9" y="21.5">R13</text>
<text x="205.4" y="20">VIN</text>
<text x="224.4" y="23.8">TPS629210</text>
<text x="228.5" y="21.3">U5</text>
<text x="243.9" y="23.8">L1</text>
<text x="272.9" y="22.6">+3V3</text>
<text x="16.4" y="24.3">USB_C_Receptacle_USB2.0_16P</text>
<text x="30.7" y="28.9">VBUS</text>
<text x="116.1" y="28.9">VDD</text>
<text x="126.3" y="28.9">V</text>
<text x="162.8" y="24.1">VBAT</text>
<text x="222.7" y="28.9">VIN</text>
<text x="234.1" y="28.9">SW</text>
<text x="242.2" y="26.4">2.2uH</text>
<text x="31.8" y="34">CC1</text>
<text x="92.8" y="33.5">C5</text>
<text x="101.2" y="31.7">R5</text>
<text x="107.7" y="32.5">LED_R</text>
<text x="116.1" y="35.3">STAT</text>
<text x="124.9" y="35.3">PROG</text>
<text x="145.8" y="34">C6</text>
<text x="156.7" y="34.2">BT1</text>
<text x="172.5" y="32.7">DMP2045U-7</text>
<text x="177.7" y="35.3">Q1</text>
<text x="208.4" y="32.7">C8</text>
<text x="222.7" y="31.4">EN</text>
<text x="233.1" y="31.4">VOS</text>
<text x="254.2" y="31.7">R14</text>
<text x="266.4" y="35.3">C9</text>
<text x="31.8" y="36.5">CC2</text>
<text x="32.7" y="41.6">D-</text>
<text x="47.8" y="39.3">R2</text>
<text x="56.1" y="38">R3</text>
<text x="65.1" y="36.5">U2</text>
<text x="65.1" y="39.1">USBLC6-2SC6</text>
<text x="107.9" y="37.5">D1</text>
<text x="124.2" y="36.3" transform="rotate(-90 124.2 36.3)">GND</text>
<text x="136.1" y="38">R10</text>
<text x="211.3" y="41.9">GND</text>
<text x="222.7" y="41.6">MODE</text>
<text x="228.7" y="36.5">FB/VSET</text>
<text x="234.2" y="41.6">PG</text>
<text x="254.2" y="39.3">R15</text>
<text x="32.7" y="46.7">D+</text>
<text x="32.7" y="44.1">D-</text>
<text x="95.7" y="43.1">GND</text>
<text x="121.1" y="46.9">GND</text>
<text x="132.6" y="46.9">GND</text>
<text x="141.4" y="44.4">GND</text>
<text x="151.6" y="44.4">GND</text>
<text x="194.8" y="43.1">GND</text>
<text x="230.8" y="45.2" transform="rotate(-90 230.8 45.2)">GND</text>
<text x="32.7" y="49.2">D+</text>
<text x="216.4" y="52">GND</text>
<text x="250.7" y="49.5">GND</text>
<text x="262.1" y="49.5">GND</text>
<text x="20" y="60" transform="rotate(-90 20 60)">SHIELD</text>
<text x="27.6" y="60" transform="rotate(-90 27.6 60)">GND</text>
<text x="30.6" y="56.8">SBU1</text>
<text x="30.6" y="59.4">SBU2</text>
<text x="51.3" y="58.1">GND</text>
<text x="61.4" y="58.1">GND</text>
<text x="227.8" y="55.8">GND</text>
<text x="20.8" y="73.4">GND</text>
<text x="18.9" y="82.2">+3V3</text>
<text x="232.5" y="83.5">J2</text>
<text x="243.8" y="83.5">J3</text>
<text x="114.2" y="84.8">+3V3</text>
<text x="137" y="84.8">+3V3</text>
<text x="219.5" y="89.9">+3V3</text>
<text x="221.8" y="86.1">Header 22pin</text>
<text x="243.8" y="86.1">Header 22pin</text>
<text x="254" y="89.9">GND</text>
<text x="23.9" y="93.7">C1</text>
<text x="34" y="93.7">C2</text>
<text x="159.8" y="93.7">C7</text>
<text x="219.5" y="92.4">+3V3</text>
<text x="52.9" y="97.5">U1</text>
<text x="52.9" y="100">ESP32-S3-WROOM-1</text>
<text x="112.6" y="97.7">R7</text>
<text x="122.2" y="99">R8</text>
<text x="146.4" y="96.7">R11</text>
<text x="19.5" y="105.1">GND</text>
<text x="38.6" y="105.1">EN</text>
<text x="51.8" y="105.8" transform="rotate(-90 51.8 105.8)">3V3</text>
<text x="57.8" y="107.6">RXD0</text>
<text x="58.1" y="105.1">TXD0</text>
<text x="132.6" y="106.4">SCL</text>
<text x="140.7" y="107.2" transform="rotate(-90 140.7 107.2)">VDD</text>
<text x="155.7" y="105.1">GND</text>
<text x="38.6" y="110.2">IO0</text>
<text x="38.6" y="112.7">IO1</text>
<text x="58.4" y="110.2">IO17</text>
<text x="58.4" y="112.7">IO18</text>
<text x="132.6" y="108.9">SDA</text>
<text x="132.6" y="114">EVI</text>
<text x="143.2" y="112.2" transform="rotate(-90 143.2 112.2)">VBACKUP</text>
<text x="144.5" y="114">CLKOUT</text>
<text x="148.8" y="108.9">INT</text>
<text x="38.6" y="117.8">IO3</text>
<text x="38.6" y="115.3">IO2</text>
<text x="55.1" y="115.3">USB_D-</text>
<text x="55.1" y="117.8">USB_D+</text>
<text x="122.8" y="118.1">R9</text>
<text x="143.2" y="117.6" transform="rotate(-90 143.2 117.6)">VSS</text>
<text x="38.6" y="120.3">IO4</text>
<text x="38.6" y="122.9">IO5</text>
<text x="38.6" y="125.4">IO6</text>
<text x="58.4" y="120.3">IO21</text>
<text x="58.4" y="122.9">IO35</text>
<text x="58.4" y="125.4">IO36</text>
<text x="148.1" y="120.9">U4</text>
<text x="148.1" y="123.4">RV-3028-C7</text>
<text x="38.6" y="128">IO7</text>
<text x="38.6" y="130.5">IO8</text>
<text x="58.4" y="128">IO37</text>
<text x="58.4" y="130.5">IO38</text>
<text x="125.2" y="126.7">GND</text>
<text x="140.4" y="126.7">GND</text>
<text x="38.6" y="133">IO9</text>
<text x="38.6" y="135.6">IO10</text>
<text x="58.4" y="133">IO39</text>
<text x="58.4" y="135.6">IO40</text>
<text x="38.6" y="138.1">IO11</text>
<text x="38.6" y="140.7">IO12</text>
<text x="38.6" y="143.2">IO13</text>
<text x="58.4" y="143.2">IO45</text>
<text x="58.4" y="138.1">IO41</text>
<text x="58.4" y="140.7">IO42</text>
<text x="38.6" y="148.3">IO15</text>
<text x="38.6" y="145.7">IO14</text>
<text x="58.4" y="145.7">IO46</text>
<text x="58.4" y="148.3">IO47</text>
<text x="145.4" y="149.6">+3V3</text>
<text x="38.6" y="150.8">IO16</text>
<text x="51.8" y="151.9" transform="rotate(-90 51.8 151.9)">GND</text>
<text x="58.4" y="150.8">IO48</text>
<text x="225.3" y="150.8">GND</text>
<text x="249.4" y="150.8">GND</text>
<text x="29.1" y="159.7">+3V3</text>
<text x="64.6" y="159.7">+3V3</text>
<text x="107.5" y="157.4">R6</text>
<text x="143.1" y="157.4">R12</text>
<text x="27.5" y="167.6">R1</text>
<text x="48.7" y="162.3">GND</text>
<text x="63.1" y="167.6">R4</text>
<text x="115.3" y="163.5">D2</text>
<text x="115.3" y="165.6">LED_R</text>
<text x="151.9" y="163.8">D3</text>
<text x="151.9" y="165.6">LED_R</text>
<text x="109.7" y="173.9">GND</text>
<text x="146.5" y="173.9">GND</text>
<text x="20.3" y="178.8">Tactile SW</text>
<text x="26.4" y="176.2">SW1</text>
<text x="40.4" y="176.2">C3</text>
<text x="55.9" y="178.8">Tactile SW</text>
<text x="61.9" y="176.2">SW2</text>
<text x="75.9" y="176.2">C4</text>
<text x="29.7" y="192.7">GND</text>
<text x="65.2" y="192.7">GND</text>
</g>
<g font-size="1.3" fill="#a90000">
<text x="178.9" y="22.3" transform="rotate(-90 178.9 22.3)">1</text>
<text x="38.1" y="27.8">A4</text>
<text x="113.6" y="27.8">4</text>
<text x="131.3" y="27.8">3</text>
<text x="174.5" y="27.8">3</text>
<text x="182.1" y="27.8">2</text>
<text x="220.2" y="27.8">6</text>
<text x="238" y="27.8">4</text>
<text x="38" y="35.4">B5</text>
<text x="38.1" y="32.9">A5</text>
<text x="113.6" y="34.2">1</text>
<text x="131.3" y="34.2">5</text>
<text x="220.2" y="30.3">7</text>
<text x="238" y="35.4">1</text>
<text x="238" y="30.3">3</text>
<text x="38.1" y="40.5">A7</text>
<text x="63.4" y="40.1" transform="rotate(-90 63.4 40.1)">5</text>
<text x="123.1" y="38.8" transform="rotate(-90 123.1 38.8)">2</text>
<text x="220.2" y="40.5">8</text>
<text x="238" y="40.5">2</text>
<text x="38" y="43">B7</text>
<text x="38.1" y="45.6">A6</text>
<text x="59" y="43">1</text>
<text x="59" y="45.6">3</text>
<text x="66.6" y="45.6">4</text>
<text x="66.6" y="43">6</text>
<text x="229.7" y="47.7" transform="rotate(-90 229.7 47.7)">5</text>
<text x="38" y="48.1">B6</text>
<text x="63.4" y="50.3" transform="rotate(-90 63.4 50.3)">2</text>
<text x="38" y="58.3">B8</text>
<text x="38.1" y="55.7">A8</text>
<text x="18.9" y="64.9" transform="rotate(-90 18.9 64.9)">SH</text>
<text x="26.5" y="64.8" transform="rotate(-90 26.5 64.8)">A1</text>
<text x="231" y="88.8">1</text>
<text x="246.3" y="88.8">1</text>
<text x="231" y="91.3">2</text>
<text x="231" y="93.8">3</text>
<text x="246.3" y="91.3">2</text>
<text x="246.3" y="93.8">3</text>
<text x="50.7" y="101.1" transform="rotate(-90 50.7 101.1)">2</text>
<text x="231" y="96.4">4</text>
<text x="231" y="98.9">5</text>
<text x="231" y="101.5">6</text>
<text x="246.3" y="96.4">4</text>
<text x="246.3" y="98.9">5</text>
<text x="246.3" y="101.5">6</text>
<text x="36.1" y="104">3</text>
<text x="63.4" y="106.5">36</text>
<text x="63.4" y="104">37</text>
<text x="130.1" y="105.3">3</text>
<text x="130.1" y="107.8">4</text>
<text x="139.6" y="102.3" transform="rotate(-90 139.6 102.3)">7</text>
<text x="142.1" y="102.3" transform="rotate(-90 142.1 102.3)">6</text>
<text x="152.9" y="107.8">2</text>
<text x="231" y="104">7</text>
<text x="231" y="106.5">8</text>
<text x="246.3" y="104">7</text>
<text x="246.3" y="106.5">8</text>
<text x="35.5" y="109.1">27</text>
<text x="35.5" y="111.6">39</text>
<text x="63.4" y="109.1">10</text>
<text x="63.4" y="111.6">11</text>
<text x="130.1" y="112.9">8</text>
<text x="152.9" y="112.9">1</text>
<text x="230.4" y="111.6">10</text>
<text x="231" y="109.1">9</text>
<text x="245.7" y="111.6">10</text>
<text x="246.3" y="109.1">9</text>
<text x="35.5" y="116.7">15</text>
<text x="35.5" y="114.2">38</text>
<text x="36.1" y="119.2">4</text>
<text x="63.4" y="114.2">13</text>
<text x="63.4" y="116.7">14</text>
<text x="63.4" y="119.2">23</text>
<text x="230.4" y="114.2">11</text>
<text x="230.4" y="116.7">12</text>
<text x="230.4" y="119.2">13</text>
<text x="245.7" y="114.2">11</text>
<text x="245.7" y="116.7">12</text>
<text x="245.7" y="119.2">13</text>
<text x="36.1" y="121.8">5</text>
<text x="36.1" y="124.3">6</text>
<text x="63.4" y="121.8">28</text>
<text x="63.4" y="124.3">29</text>
<text x="142.1" y="120.1" transform="rotate(-90 142.1 120.1)">5</text>
<text x="230.4" y="121.8">14</text>
<text x="230.4" y="124.3">15</text>
<text x="245.7" y="121.8">14</text>
<text x="245.7" y="124.3">15</text>
<text x="35.5" y="129.4">12</text>
<text x="35.5" y="131.9">17</text>
<text x="36.1" y="126.9">7</text>
<text x="63.4" y="126.9">30</text>
<text x="63.4" y="129.4">31</text>
<text x="63.4" y="131.9">32</text>
<text x="230.4" y="126.9">16</text>
<text x="230.4" y="129.4">17</text>
<text x="230.4" y="131.9">18</text>
<text x="245.7" y="126.9">16</text>
<text x="245.7" y="129.4">17</text>
<text x="245.7" y="131.9">18</text>
<text x="35.5" y="134.5">18</text>
<text x="35.5" y="137">19</text>
<text x="63.4" y="134.5">33</text>
<text x="63.4" y="137">34</text>
<text x="230.4" y="134.5">19</text>
<text x="230.4" y="137">20</text>
<text x="245.7" y="134.5">19</text>
<text x="245.7" y="137">20</text>
<text x="35.5" y="139.6">20</text>
<text x="35.5" y="142.1">21</text>
<text x="63.4" y="142.1">26</text>
<text x="63.4" y="139.6">35</text>
<text x="230.4" y="139.6">21</text>
<text x="230.4" y="142.1">22</text>
<text x="245.7" y="139.6">21</text>
<text x="245.7" y="142.1">22</text>
<text x="35.5" y="144.6">22</text>
<text x="36.1" y="147.2">8</text>
<text x="36.1" y="149.7">9</text>
<text x="63.4" y="144.6">16</text>
<text x="63.4" y="147.2">24</text>
<text x="63.4" y="149.7">25</text>
<text x="50.7" y="154.4" transform="rotate(-90 50.7 154.4)">1</text>
</g>
<g font-size="1.3" fill="#0000c2">
<text x="132.1" y="50.5">R</text>
<text x="132.1" y="52.5">- 5K -&gt; 200mA</text>
<text x="136.9" y="50.5">determines charge current:</text>
<text x="132.1" y="54.6">- 10K -&gt; 100mA</text>
<text x="132.1" y="56.6">- 20K -&gt; 50mA</text>
<text x="107.6" y="178.3">User LED</text>
<text x="144.5" y="178.3">Power LED</text>
<text x="36.2" y="186.4">RST Button</text>
<text x="71.1" y="186.6">BOOT Button</text>
</g>
<g font-size=".9" fill="#006464">
<text x="183.4" y="23.8">SS24</text>
<text x="198.1" y="23">100K</text>
<text x="91.7" y="35">4.7uF</text>
<text x="100.5" y="33.4">5.1K</text>
<text x="146" y="35.7">4.7uF</text>
<text x="156.7" y="35.7">JST Battery connector</text>
<text x="207" y="34.5">4.7uF</text>
<text x="254.5" y="33.4">619K/0.1%</text>
<text x="47.1" y="41.1">5.1K</text>
<text x="56.4" y="39.8">5.1K</text>
<text x="136.4" y="39.8">10K</text>
<text x="254.5" y="41.1">137K/0.1%</text>
<text x="266.7" y="37">22uF</text>
<text x="24.1" y="95.4">22uF</text>
<text x="34.3" y="95.4">0.1uF</text>
<text x="160" y="95.4">0.1uF</text>
<text x="112.3" y="99.5">10K</text>
<text x="122.4" y="100.7">10K</text>
<text x="146.9" y="100.2">10K</text>
<text x="122.5" y="119.8">10K</text>
<text x="106.8" y="159.2">5.1K</text>
<text x="143.6" y="159.2">5.1K</text>
<text x="27.2" y="169.3">10K</text>
<text x="62.8" y="169.3">10K</text>
<text x="40.6" y="178">0.1uF</text>
<text x="76.2" y="178">0.1uF</text>
</g>
<g font-size=".9" fill="#0f0f0f">
<text x="44.5" y="45.6">USB_DP</text>
<text x="44.5" y="43.1">USB_DN</text>
</g>
<text font-size=".8" fill="#006464" x="127.5" y="28.9">BAT</text>
<text font-size=".8" fill="#0000c2" x="133.4" y="50.5">PROG</text>
</svg>
